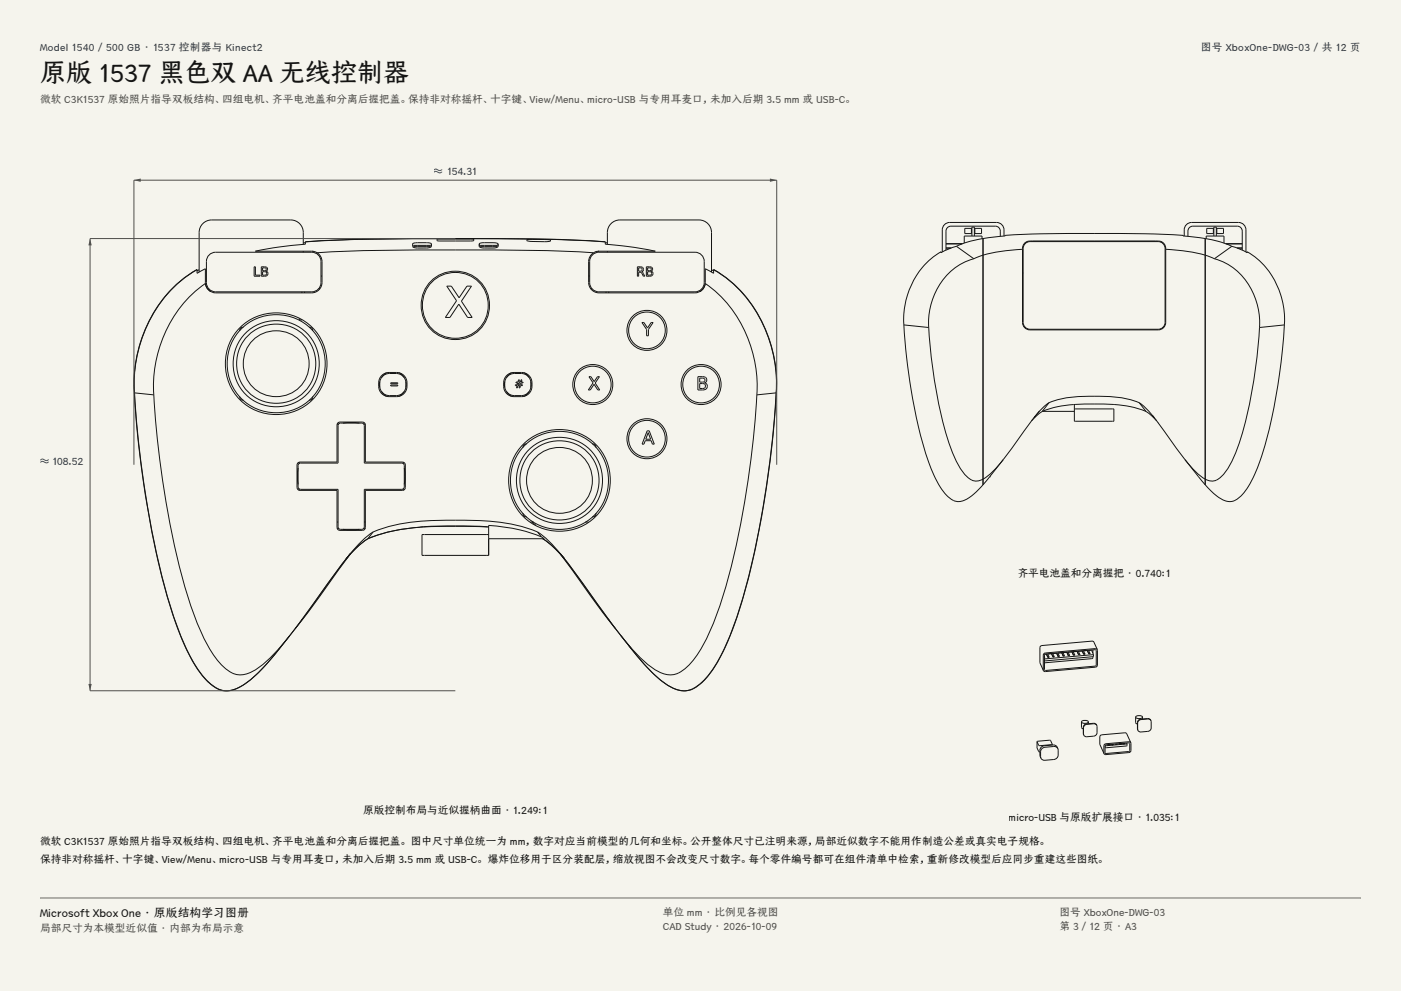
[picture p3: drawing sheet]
<svg xmlns="http://www.w3.org/2000/svg" width="420mm" height="297mm" viewBox="0 0 420 297" stroke-linecap="round" stroke-linejoin="round" font-family="sans-serif">
<g fill="#f5f4ed">
<path d="M0 0h420v297h-420z"/>
<path d="M12 12h396v275h-396z"/>
</g>
<g fill="none" stroke="#141413" stroke-width=".3">
<path d="M62.5 76.6a2.74 2.74 0 0 1 2.1-1h28.9a2.75 2.75 0 0 1 2.7 2.7v6.4a2.75 2.75 0 0 1-2.7 2.8h-28.9a2.75 2.75 0 0 1-2.7-2.8v-6.4zM76.2 80h.4v2.5h1.3v.3h-1.7zM78.3 80h1a.68 .68 0 0 1 .9 .4 .68 .68 0 0 1-.5 .9 .79 .79 0 0 1 .6 .9 .79 .79 0 0 1-1 .6h-1zM90.9 73.2a7.7 7.7 0 0 0-.6-5.6 3.7 3.7 0 0 0-3.1-1.7h-23.8a3.7 3.7 0 0 0-3.7 3.8v11.8M90.9 75.3v.3M91.5 72.5l18-.8 27-.2 26.8 .2 18.2 .8M91.5 72.5h.1M91.5 72.5a964.4 964.4 0 0 1 63.9-.9l14.8 .3 11.3 .6M91.5 72.5v.7l-7.7 .8-7.2 1.3h14.2a6.8 6.8 0 0 1 4.3 .5M91.5 72.7l-.6 .1M93.6 75.3h.1M93.9 75.3h.1"/>
<path d="M94 75.3l.1 .1M94.7 75.5h.1M94.9 75.7h.1M95.1 75.8a1056.1 1056.1 0 0 1 65.9-.7l16.9 .7M95.1 75.8l.7 .7 .7 1.4v6.8a3.1 3.1 0 0 1-3.1 3.1h-28.7a3.1 3.1 0 0 1-3.1-2.8M124 73.5h5v.4h-5zM129.3 73.1v.7M129.3 73.1l-.9-.3-3.4-.1a.91 .91 0 0 0-1.1 .2 .91 .91 0 0 0-.2 1l1.2 .4h2.9l1-.1 .5-.4M142 71.7h-11v.4l.7 .1 10.3-.1M142 71.7v.4M143.7 73.8l1 .5h3.1l1-.1 .5-.4M143.7 73.1v.7"/>
<path d="M143.7 73.1l.8-.3 3.3-.1 1.5 .4M144 73.5h5v.4h-5zM149.3 73.1v.7M163.2 71.8l-4.4-.1-.9 .2a5.5 5.5 0 0 0 3.6 .5h2.3l1.2-.2M163.2 71.8h.1M163.2 71.8l1.8 .2M165 72v.2M177.4 76.6a2.74 2.74 0 0 1 2.1-1h28.9a2.75 2.75 0 0 1 2.7 2.7v6.4a2.75 2.75 0 0 1-2.7 2.8h-28.9a2.75 2.75 0 0 1-2.7-2.8v-6.4zM177.9 75.8l-.7 .7-.7 1.4v6.8a3.1 3.1 0 0 0 3.1 3.1h28.7a3.1 3.1 0 0 0 3.1-2.8M178.5 75.5h.1M178.7 75.4l-.1 .1M178.8 75.4h.1"/>
<path d="M179.1 75.3h-.1M179.6 75.3l-1.7 .5M179.6 75.3h-.3M181.5 72.5h.1M181.5 72.5v.7l8.5 .9 6.4 1.2h-16.8M181.5 72.7l.6 .1M182.1 73.2a7.7 7.7 0 0 1 .6-5.6 3.7 3.7 0 0 1 3.1-1.7h23.8a3.7 3.7 0 0 1 3.7 3.8v11.8M182.1 75.3v.3M191.1 80h.8a.79 .79 0 0 1 1 .5 .79 .79 0 0 1-.5 1l.9 1.3h-.4l-.6-1-.4-.2h-.4v1.2h-.4zM193.8 80h.9a.68 .68 0 0 1 .9 .4 .68 .68 0 0 1-.4 .9 .79 .79 0 0 1 .5 .9 .79 .79 0 0 1-.9 .6h-1zM59.1 80.8a39.5 39.5 0 0 0-18.9 33l.1 3.9M59.1 80.8v1.1l2.5-1.4v4.5"/>
<path d="M59.1 80.8a39.6 39.6 0 0 0-18.9 33.2l.1 3.7M59.1 80.8h.1M59.7 80.8l-.6 .4M61.6 84.8v.1M61.6 84.9h.1M61.6 85a38 38 0 0 0-15.5 33.3M61.6 85a3.1 3.1 0 0 0 1.6 2.4M73 98.1h-.3a.91 .91 0 0 0-.8 1.1M78.7 81.4h.6a.52 .52 0 0 1 .6 .5 .52 .52 0 0 1-.6 .6h-.6zM78.7 80.3h.6a.44 .44 0 0 1 .5 .4 .44 .44 0 0 1-.5 .4h-.6zM89.7 95.4l.2 .4 .7 .1M90.6 87.5l-.2 .3"/>
<path d="M91.4 87.5l-.1 .3M92.6 98.1h.3a.91 .91 0 0 1 .8 1.1M95.5 86.5h.4M96.5 82.7h-.3M133.9 85.8h1.4l2.3 3.4 2.4-3.4h1.3l-3 4.5 3.2 4.8h-1.3l-2.7-3.9-2.6 3.9h-1.4l3.4-5zM176.5 82.7h.3M177.1 86.5h.4M181.6 87.5l.1 .3M182.4 87.5l.2 .3M191.5 80.3h.4a.5 .5 0 0 1 .6 .5 .5 .5 0 0 1-.6 .5h-.4zM192.4 96.6h.6l1.1 1.7 1.1-1.7h.6l-1.4 2.1v1.9h-.6v-1.9zM194.1 81.4h.7a.52 .52 0 0 1 .6 .5 .52 .52 0 0 1-.6 .6h-.7z"/>
<path d="M194.1 80.3h.6a.44 .44 0 0 1 .6 .4 .44 .44 0 0 1-.6 .4h-.6zM211.4 85a38 38 0 0 1 15.5 33.3M211.4 85a3.1 3.1 0 0 1-1.6 2.4M211.4 84.7v.3M211.4 84.7h.1M213.3 80.8l.6 .4M213.9 80.8a39.7 39.7 0 0 1 18.9 33.5l-.1 3.4M213.9 80.8v1.1l-2.5-1.4v4.2M213.9 80.8a39.6 39.6 0 0 1 18.9 33.2l-.1 3.7M213.9 80.8h.1M40.3 117.7l.8 11.4 1.5 12.5a227.9 227.9 0 0 0 11.3 48.4 39.1 39.1 0 0 0 9.1 14.9 7.2 7.2 0 0 0 9.7 .6 36.5 36.5 0 0 0 7.6-6.9M40.3 117.7h.1"/>
<path d="M40.3 117.7l5.8 .6M40.3 117.7a293.9 293.9 0 0 0 10.9 64.3 69.1 69.1 0 0 0 8.8 19.5 12.1 12.1 0 0 0 7.3 5.5 12.8 12.8 0 0 0 9-4.3l3.7-3.7 3.7-4.5M46.1 118.3a276.3 276.3 0 0 0 10.2 60.4 65 65 0 0 0 8.3 18.4 11.2 11.2 0 0 0 7 5.1 13.2 13.2 0 0 0 9.1-4.7l2.4-2.5 3.8-4.5M71.9 118.8v.3a.91 .91 0 0 0 1.1 .8M93.7 118.8v.3a.91 .91 0 0 1-1.1 .8M113.9 114.4v1.7M114.4 117.4l1.5 1.4M114.5 113a4.8 4.8 0 0 1 5-1 3.5 3.5 0 0 1 2.2 3.2 3.5 3.5 0 0 1-2.2 3.3 4.8 4.8 0 0 1-5-1 4.1 4.1 0 0 1 0-4.5zM114.7 112.3a6.4 6.4 0 0 1 6.1 0 3.7 3.7 0 0 1 1.2 3.9 3.7 3.7 0 0 1-3.1 2.7 4.7 4.7 0 0 1-4.7-1.2 4.3 4.3 0 0 1 .5-5.4zM115.9 111.7l-1.5 1.4M117.1 114.7h2.1v.3h-2.1zM117.1 115.4h2.1v.3h-2.1z"/>
<path d="M119.6 111.7l1.5 1.4M121.1 117.4l-1.5 1.4M121.7 114.4v1.7M151.3 114.4v1.7M151.7 112.8a5.2 5.2 0 0 1 5.4-1.1 3.8 3.8 0 0 1 1.2 6.5 6.4 6.4 0 0 1-6.1 0 4.3 4.3 0 0 1-.5-5.4zM151.9 117.4l1.5 1.4M152.4 112.6a6.3 6.3 0 0 1 5.2-.4 3.5 3.5 0 0 1 1.6 3.3 3.5 3.5 0 0 1-2.2 3 4.8 4.8 0 0 1-5.1-1 3.9 3.9 0 0 1 .5-4.9zM153.4 111.7l-1.5 1.4M154.7 114.5h.6l.1-.7h.3l-.2 .7h.5l.2-.7h.3l-.2 .7h.5v.3h-.6l-.1 .5h.5v.3h-.6l-.1 .6h-.3l.2-.6h-.5l-.2 .6h-.3l.2-.6h-.5v-.3h.6l.1-.5h-.5zM155.5 114.8h.5l-.2 .5h-.5zM157.1 111.7l1.5 1.4M158.6 117.4l-1.5 1.4"/>
<path d="M159.1 114.4v1.7M176.6 112.9h.5l1 1.5 1-1.5h.6l-1.3 1.9 1.4 2.1h-.6l-1.1-1.7-1.1 1.7h-.6l1.4-2.2zM209.2 112.9h1.4a.97 .97 0 0 1 1.2 .6 .97 .97 0 0 1-.6 1.2 1.11 1.11 0 0 1 .8 1.4 1.11 1.11 0 0 1-1.3 .8h-1.5zM209.8 115h.8a.74 .74 0 0 1 .9 .7 .74 .74 0 0 1-.9 .7h-.8zM209.8 113.3h.8a.62 .62 0 0 1 .7 .6 .62 .62 0 0 1-.7 .6h-.8zM226.9 118.3a276.3 276.3 0 0 1-10.2 60.4 65 65 0 0 1-8.3 18.4 11.2 11.2 0 0 1-7 5.1 13.2 13.2 0 0 1-9.1-4.7l-2.4-2.5-3.8-4.5M232.7 117.7a293.9 293.9 0 0 1-10.9 64.3 69.1 69.1 0 0 1-8.8 19.5 12.1 12.1 0 0 1-7.3 5.5 12.8 12.8 0 0 1-9-4.3l-3.7-3.7-3.7-4.5M232.7 117.7l-5.8 .6M232.7 117.7l-.6 8.9-.9 8.8-2.8 19a170.3 170.3 0 0 1-11.2 40.1 26.5 26.5 0 0 1-8.9 11.7 7.7 7.7 0 0 1-8.6-1.1l-3.6-3-3.4-3.5M232.7 117.7h.1M89.3 138.7l.6-.2h11.1v-11.1a.87 .87 0 0 1 .9-.9h6.8a.87 .87 0 0 1 .8 .9v11.1h11.1a.87 .87 0 0 1 .9 .8v6.8a.87 .87 0 0 1-.9 .9h-11.1v11.1a.87 .87 0 0 1-.8 .9h-6.8a.87 .87 0 0 1-.9-.9v-11.1h-11.1a.87 .87 0 0 1-.9-.9v-6.8zM89.6 139l.5-.2h11.2l.1-11.5 .7-.5 6.7 .1 .4 .6v11.3h11.5l.5 .7-.1 6.7-.6 .5h-11.3v11.5l-.7 .4h-6.7l-.5-.7v-11.2l-11.5-.1-.4-.7v-6.4z"/>
<path d="M89.7 138.5l-.1 .5M101.5 127.1l-.4 .1M102.8 126.8l2.1-.2 2.8 .2M109 127.1l.5 .1M120.8 138.5l.1 .5M157.9 133h-.2a.91 .91 0 0 0-.9 1.1M177.5 133h.3a.91 .91 0 0 1 .8 1.1M194 129.1h.6l1.5 4h-.5l-.4-1h-1.8l-.3 1h-.6zM194.3 129.6l.8 2h-1.5zM89.4 140.3l-.2 2.1 .2 2.8M89.6 146.5l.1 .4M101 156.5h.3"/>
<path d="M101.1 158.3l.4 .1M102.8 158.6l2.8 .2 2.1-.2M109.2 156.5h.3M109.5 158.3l-.5 .1M111.8 159.4a46.9 46.9 0 0 0-11.1 12l-13.8 19.1M111.8 159.4a58.7 58.7 0 0 1 23.4-3.5 70.4 70.4 0 0 1 24.4 2.9l1.6 .6M111.8 159.4l-1.5 2.1M120.9 146.5l-.1 .4M121.2 140.3l.2 2.4-.2 2.5M126 158a49.4 49.4 0 0 0-15.7 3.5M126 158h.1M126 158l-1.2 .1a47.8 47.8 0 0 0-14.5 3.4"/>
<path d="M146.5 158l-11-.3-9.5 .3M146.5 157.9l-11.9-.3-8.6 .4M156.8 153.8v.2a.91 .91 0 0 0 1.1 .9M159 156.5h1M159.5 156.5l1.2 1M161.2 159.4a31.2 31.2 0 0 1 7 6.8M161.2 159.4l1.1 1.5M175.5 156.5h.9M178.6 153.8v.2a.91 .91 0 0 1-1.1 .9M104 167.2l-13.3 18.3M104.3 166.8l-.6 .7M104.5 166.6l.6-.7-1 1.1"/>
<path d="M104.9 166.2l-12.4 17.1-8.9 11.3M110.3 161.5l-3.1 2.3-3.5 3.7M110.3 161.5h.1M110.3 161.5a28.6 28.6 0 0 0-6.6 6M146.5 160.2h-20v6.2h20v-8.9a48.3 48.3 0 0 1 15.8 3.4M162.3 160.9l.8 .6h-16.6M162.7 161.5h.1M162.7 161.5a28.6 28.6 0 0 1 6.6 6l-.6-.7M162.7 161.5l3.1 2.3 3.5 3.7M168.1 166.2l12.4 17.1 8.9 11.3M168.2 166.2l4.1 5.2 13.8 19.1M168.2 166.2h.1"/>
<path d="M168.5 166.6l-.6-.7 1 1.1M169 167.2l13.3 18.3M80.3 198.6h.1M83.7 194.5l-.1 .1M83.7 194.5l-3.4 4.1M83.7 194.5h.1M86.9 190.5l-3.2 4M90.7 185.5l-2.2 2.9M90.7 185.5l-.3 .4M182.3 185.5l2.2 2.9M182.3 185.5l.3 .4M186.1 190.5l3.2 4"/>
<path d="M188.4 193.3h.1M188.4 193.3l.9 1.2M189.3 194.5h.1M189.3 194.5l3.4 4.1M189.3 194.5l.1 .1M192.7 198.6h.1"/>
<circle cx="136.5" cy="91.5" r="10.3"/>
<circle cx="136.5" cy="91.5" r="9.9"/>
<circle cx="193.9" cy="99" r="6"/>
<circle cx="193.9" cy="99" r="5.5"/>
<circle cx="82.7" cy="109" r="15.3"/>
<circle cx="82.8" cy="109" r="14.7"/>
<circle cx="82.8" cy="109" r="12.9"/>
<circle cx="82.8" cy="109" r="11.9"/>
<circle cx="82.8" cy="109" r="9.9"/>
<circle cx="177.7" cy="115.3" r="6"/>
<circle cx="177.7" cy="115.3" r="5.5"/>
<circle cx="210.2" cy="115.3" r="6"/>
<circle cx="210.2" cy="115.3" r="5.5"/>
<circle cx="193.9" cy="131.5" r="6"/>
<circle cx="193.9" cy="131.5" r="5.5"/>
<circle cx="167.7" cy="144" r="15.3"/>
<circle cx="167.7" cy="144" r="14.7"/>
<circle cx="167.7" cy="144" r="12.9"/>
<circle cx="167.7" cy="144" r="11.9"/>
<circle cx="167.7" cy="144" r="9.9"/>
</g>
<path d="M40.2 139.3v-85.3h192.7v85.3" fill="none" stroke="#504e49" stroke-width=".3"/>
<g fill="#504e49">
<path d="M40.2 54l2-.5v1z"/>
<path d="M230.8 53.5l2.1 .5-2.1 .5z"/>
</g>
<path d="M136.5 71.5h-109.5v135.5h109.5" fill="none" stroke="#504e49" stroke-width=".3"/>
<g fill="#504e49">
<path d="M27 71.5l.5 2h-1z"/>
<path d="M26.5 205h1l-.5 2z"/>
</g>
<g fill="none" stroke="#141413" stroke-width=".3">
<path d="M282.1 75.5a23.6 23.6 0 0 0-11.1 21.9M282.1 75.5v.2M283.6 73.1h4.7M283.6 74.3h1.6M283.6 74.4h1.4M283.6 73h5M286.7 73.8l5.2 3.7M286.7 73.8l-2.7 1-1.9 .9M291.2 68.4h.2M291.2 70h.2M291.2 68.4h-2v1.6h2M291.2 68.4v1.6"/>
<path d="M291.4 70.7v-2.6h.7v2.6M291.9 77.5a19.4 19.4 0 0 0-13.5 17.8v2.9M292.1 68.4h.2M292.1 70h.2M292.3 68.4h2v1.6h-2M292.3 68.4v1.6M294.4 71.5v-.8h-5.3v2.1M294.7 71.5v5M294.7 71.5l-4.2 .9-3.8 1.4M294.7 76.5l-2.8 1M294.7 76.5v67.1M299.9 70.8v-1.5a1.48 1.48 0 0 0-1.5-1.5h-13.3a1.48 1.48 0 0 0-1.5 1.5v5.7"/>
<path d="M301 70.7a3.4 3.4 0 0 0-1.1-3.7l-1.1-.3h-14.1a2.22 2.22 0 0 0-2.2 2.2v6.6M301.4 70.7v-.2h1l7.5-.4 18.1-.1 18.3 .1 7.3 .4h1v.2M301.4 70.7l-6.7 .8M301.4 70.6v.1M306.5 74.7l-7 .7-4.8 1.1M306.5 74.7v21.9a2.22 2.22 0 0 0 2.3 2.3h38.4a2.22 2.22 0 0 0 2.3-2.3v-21.9M306.7 74.4h-.2M307.3 73l1.5-.6h38.4a2.07 2.07 0 0 1 2.1 2.1v22.1a2.07 2.07 0 0 1-2.1 2.1h-38.4a2.07 2.07 0 0 1-2.1-2.1v-22.1zM308.3 72.3a2.25 2.25 0 0 0-1.8 2.4M308.3 72.3h39.4M308.3 72.3h.1M347.7 72.3a2.22 2.22 0 0 1 1.8 2.1"/>
<path d="M347.7 72.3h.1M349.3 74.4h.2M349.5 74.4v.3M349.5 74.7l7 .7 4.8 1.1M354.6 70.7l6.7 .8M354.6 70.6v.1M355 70.7a3.4 3.4 0 0 1 1.1-3.7l1.1-.3h14.1a2.22 2.22 0 0 1 2.2 2.2v6.6M356.1 70.8v-1.5a1.48 1.48 0 0 1 1.5-1.5h13.3a1.48 1.48 0 0 1 1.5 1.5v5.7M361.3 71.5v5M361.3 76.5l2.8 1M361.3 71.5l4.4 1 3.6 1.3M361.3 76.5v67.1"/>
<path d="M361.6 71.5v-.8h5.3v2.1M363.7 68.4h.2M363.7 70h.2M363.7 68.4h-1.9v1.6h1.9M363.7 68.4v1.6M363.9 70.7v-2.6h.7v2.6M364.1 77.5a19.4 19.4 0 0 1 13.5 17.8v2.9M364.6 68.4h.2M364.6 70h.2M364.8 68.4h2v1.6h-2M364.8 68.4v1.6M367.4 73h5"/>
<path d="M367.7 73.1h4.7M369.3 73.8l-5.2 3.7M369.3 73.8l2.7 1 1.9 .9M370.8 74.3h1.6M371 74.4h1.4M373.9 75.5a23.6 23.6 0 0 1 11.1 21.9M373.9 75.5v.2M271 97.4l.8 9.7 1.5 10.6a91.5 91.5 0 0 0 8 27.3 9.9 9.9 0 0 0 5.5 5.3 8.2 8.2 0 0 0 6.1-3.1l1.8-1.9M271 97.4l7.4 .8M278.4 98.2a144.5 144.5 0 0 0 6.5 35.8 21.7 21.7 0 0 0 5.4 9.2 3.5 3.5 0 0 0 4.4 .4M306.5 81.8h.2M307.3 98v.3"/>
<path d="M348.7 98v.3M377.6 98.2a144.5 144.5 0 0 1-6.5 35.8 21.7 21.7 0 0 1-5.4 9.2 3.5 3.5 0 0 1-4.4 .4M385 97.4l-1.1 12.3a125.1 125.1 0 0 1-8 33 13.8 13.8 0 0 1-6.2 7.5 5.6 5.6 0 0 1-5.3-1.8l-3.1-3.1M385 97.4l-7.4 .8M300.8 137.7l-4.1 5.2M300.8 137.7a23.5 23.5 0 0 1-6.1 5.9M310.1 125.1l.4-.6-.6 .7M310.6 124.4l-9.8 13.3M311.6 123.2l-1 1.2M312.4 123.3l-3.1 2.8M312.4 123.3a45.3 45.3 0 0 1 17.7-2.2h1.5a34.3 34.3 0 0 1 12 2.2M312.5 123.3h9.6"/>
<path d="M314.5 120.7a41.5 41.5 0 0 1 16.6-1.9 29.1 29.1 0 0 1 10.4 1.9M314.5 120.7l-1.6 1.2-2.3 2.5M314.5 120.7l-2.1 2.6M322.1 121.2v5h11.8v-3.7h-11.8M341.5 120.7a33.2 33.2 0 0 1 7.6 8.6l6.1 8.4M341.5 120.7l2.1 2.6M343.6 123.3l3.1 2.8M345.9 125.1l-.4-.6 .6 .7M347.3 126.7h.1M355.2 137.7l4.1 5.2M355.2 137.7a23.5 23.5 0 0 0 6.1 5.9M294.7 143.6v1.7"/>
<path d="M296.7 142.9h.1M296.7 142.9l-2 2.4M359.3 142.9h.1M359.3 142.9l2 2.4M361.3 143.6v1.7M313.3 196.1l15.2-1.4 .1 4.6-.3 .3-15 1.3zM313.7 196h.1M313.7 196l.4 1M313.7 196l-.4 .1M313.7 196l.4 .9M314.1 196l.4 .9M314.2 196.9h.1"/>
<path d="M314.2 197h.1M314.4 196.9h.1M314.4 197h.1M314.5 197h-.3M314.5 196.9h-.3M314.5 196.9h.1M314.5 197h.1M314.5 196.9v.1M315.2 195.9h.1M315.2 195.9l.5 1h.3M315.2 195.9l-1.1 .1M315.6 195.8l.4 1"/>
<path d="M315.7 196.8h.1M315.7 196.9h.1M316 196.8h.1M316 196.8h-.3M316.7 195.7h.1M316.7 195.7l.5 1M316.8 195.8l-1.2 .1M317.1 195.7l.5 .9M317.2 196.7h.1M317.5 196.6h.1M317.5 196.7h.1M317.5 196.7h-.3"/>
<path d="M317.5 196.6l-.3 .1M317.6 196.6h.1M317.6 196.7h.1M317.6 196.6v.1M318.3 195.6h.1M318.3 195.6l.5 1h.3M318.3 195.6l-1.2 .1M318.3 195.6l.5 .9h.3M318.7 195.6l.4 .9M318.8 196.5h.1M318.8 196.6h.1M319 196.5h.1"/>
<path d="M319 196.6h.1M319.1 196.5h.1M319.1 196.6h.1M319.1 196.5v.1M319.8 195.5h.1M319.8 195.5l.5 1M319.8 195.5l-1.1 .1M320.2 195.4l.4 1M320.3 196.4h.1M320.3 196.5h.1M320.6 196.4h.1M320.6 196.5h-.3"/>
<path d="M320.6 196.4h-.3M321.3 195.3h.1M321.3 195.3l.5 1h.3M321.4 195.4l-1.2 .1M321.8 196.3h.1M322.1 196.2h.1M322.1 196.3h.1M322.1 196.2l-.3 .1M322.2 196.2h.1M322.2 196.3h.1M322.2 196.2v.1M322.9 195.2h.1"/>
<path d="M322.9 195.2l.5 1h.3M322.9 195.2l-1.2 .1 .5 .9M322.9 195.2l.5 .9h.3M323.4 196.1h.1M323.4 196.2h.1M323.6 196.1h.1M323.6 196.2h.1M323.7 196.2h.1M323.7 196.1v.1M324.4 195.1h.1M324.4 195.1l.5 1 .3-.1M324.4 195.1l-1.1 .1 .4 .9"/>
<path d="M324.8 195l.4 1M324.9 196h.1M324.9 196.1h.1M325.2 196h.1M325.2 196h-.3M325.9 194.9h.1M325.9 194.9l.5 1h.3M326 195l-1.2 .1M326 194.9l.4 1 .3-.1M326.3 194.9l.5 .9M326.3 194.9h1l.5 1.2M326.4 195.9h.1"/>
<path d="M326.7 195.8h.1M326.7 195.9h.1M326.8 195.8h.1M326.8 195.9h.1M326.8 195.8v.1M327.6 196.8v.4l-.3 .2-14.2 1.2M327.6 194.8v.9M327.8 196.1h.1M327.8 196.7h.1M327.8 196.1l-14.3 1.4-.4-.5M327.8 196.7l-14.3 1.4-.4-.5M327.8 196.1v.6"/>
<path d="M329 194.7l-1.1-2.3-.5-.3-15.3 1.4-.4 .6v4.4l1.1 2.5M329 194.7v4.6l-.4 .6-15.2 1.4-.6-.3M329 194.7l-.6-.3-15.3 1.4-.3 .5v4.7M324.2 216.3a1.35 1.35 0 0 0 2.1 0M324.2 216.3a1.4 1.4 0 0 1 2.1 0M324.2 216.3v1.8l.6 .3M326.3 216.3v.6M328.8 217.4l-.6-.5-2.4 .2a1.09 1.09 0 0 0-1 1l.1 2.2M328.8 217.4l.1 2.2a1.09 1.09 0 0 1-1 1l-2.4 .2-.6-.5M328.8 217.4l-.7-.6-2.3 .2a1.09 1.09 0 0 0-1 1l.1 2.3M340.4 214.9a1.35 1.35 0 0 0 2.1 0M340.4 214.9a1.4 1.4 0 0 1 2.1 0"/>
<path d="M340.4 214.9v1.7l.6 .4M342.5 214.9v.6M345 216l-.6-.5-2.3 .2a1.09 1.09 0 0 0-1 1v2.2M345 216l.1 2.2a1.09 1.09 0 0 1-1 1l-2.3 .2-.7-.5M345 216l-.7-.6-2.3 .1a1.09 1.09 0 0 0-1 1l.1 2.4M310.9 222.3l3.9-.4 .6 1.1M310.9 222.3h.1M310.9 224.1v.1M310.9 222.3v1.8M310.9 222.3l.6 1.2 3.9-.5M310.9 224.1h.1M310.9 224.2l.5 1 .3 .1"/>
<path d="M315.4 223h.1M315.4 223v.3M317.1 224.4l-.8-.7-3 .3a1.42 1.42 0 0 0-1.3 1.3v1.9M317.1 224.4l.1 1.9a1.4 1.4 0 0 1-1.3 1.3l-3 .2-.9-.6M317.1 224.4l-.4-.8-.6-.3-3 .2a1.42 1.42 0 0 0-1.4 1.3l.1 1.7 .2 .7M331.4 223.3l7.2-.6 .1 2.2-.3 .3-7 .6zM332.3 223.3h.1M332.5 223.1l.1 .1M332.5 223.2h.1M332.5 223.3h.1M332.6 223.2h-.4l.4 .1M332.6 223.2h.1"/>
<path d="M332.6 223.3h.1M332.6 223.2v.1M333.3 223.1l.4 .1M333.4 223.2h.1M333.7 223v.1M333.7 223.1h.1M333.7 223.2h.1M333.7 223.1l-.3 .1M333.7 223.1v.1M334.5 223.1h.1M334.8 222.9v.1M334.8 223h.1"/>
<path d="M334.8 223.1h.1M334.8 223h-.4l.4 .1M334.8 223v.1M335.5 222.9l.1 .1M335.7 223h.1M335.9 222.8l.1 .1M335.9 222.9h.1M335.9 223h.1M336 222.9l-.4 .1M336 223h-.4M336 222.9h.1M336 223h.1"/>
<path d="M336 222.9v.1M336.7 222.8l.1 .1M336.8 222.9h.1M337.1 222.7v.1M337.1 222.8h.1M337.1 222.9h.1M337.1 222.8l-.3 .1M337.1 222.9h-.3M337.1 222.8v.1M337.8 222.7v.2M337.8 222.9h.1M337.8 223.5h.1"/>
<path d="M337.8 222.9l-6.2 .6-.2-.2M337.8 223.5l-6.2 .6-.3-.4M337.8 222.9v.6M339 222.6l-.6-.3-7.1 .7-.4 .5 .1 2.4M339 222.6v2.3l-.3 .6-7.2 .7-.5-.3M339 222.6l-1.2-2.7-.3-.3-7.2 .6-.4 .2-.2 .4a6.4 6.4 0 0 0 1.3 5.1"/>
</g>
<path d="M12 269.3h396zM12 269h396v.3h-396z" fill-rule="evenodd" fill="#504e49"/>
<text font-size="7.8" fill="#141413" x="12" y="24.7">原版 1537 黑色双 AA 无线控制器</text>
<text font-size="3.5" fill="#141413" x="12" y="274.9">Microsoft Xbox One · 原版结构学习图册</text>
<g font-size="3.2" fill="#1b365d">
<text x="12" y="15.3">Model 1540 / 500 GB · 1537 控制器与 Kinect2</text>
<text x="360" y="15.3">图号 XboxOne-DWG-03 / 共 12 页</text>
<text x="130" y="52.4">≈ 154.31</text>
<text x="11.7" y="139.3">≈ 108.52</text>
</g>
<g font-size="3.2" fill="#504e49">
<text x="12" y="30.9">微软 C3K1537 原始照片指导双板结构、四组电机、齐平电池盖和分离后握把盖。保持非对称摇杆、十字键、View/Menu、micro-USB 与专用耳麦口，未加入后期 3.5 mm 或 USB-C。</text>
<text x="198.7" y="274.5">单位 mm · 比例见各视图</text>
<text x="317.6" y="274.5">图号 XboxOne-DWG-03</text>
<text x="12" y="279.3">局部尺寸为本模型近似值 · 内部为布局示意</text>
<text x="198.7" y="278.8">CAD Study · 2026-10-09</text>
<text x="317.6" y="278.8">第 3 / 12 页 · A3</text>
</g>
<g font-size="3.2" fill="#141413">
<text x="305.1" y="173">齐平电池盖和分离握把 · 0.740:1</text>
<text x="108.9" y="244">原版控制布局与近似握柄曲面 · 1.249:1</text>
<text x="302.4" y="246">micro-USB 与原版扩展接口 · 1.035:1</text>
<text x="12" y="253.3">微软 C3K1537 原始照片指导双板结构、四组电机、齐平电池盖和分离后握把盖。 图中尺寸单位统一为 mm，数字对应当前模型的几何和坐标。公开整体尺寸已注明来源，局部近似数字不能用作制造公差或真实电子规格。</text>
<text x="12" y="258.6">保持非对称摇杆、十字键、View/Menu、micro-USB 与专用耳麦口，未加入后期 3.5 mm 或 USB-C。 爆炸位移用于区分装配层，缩放视图不会改变尺寸数字。每个零件编号都可在组件清单中检索，重新修改模型后应同步重建这些图纸。</text>
</g>
</svg>
